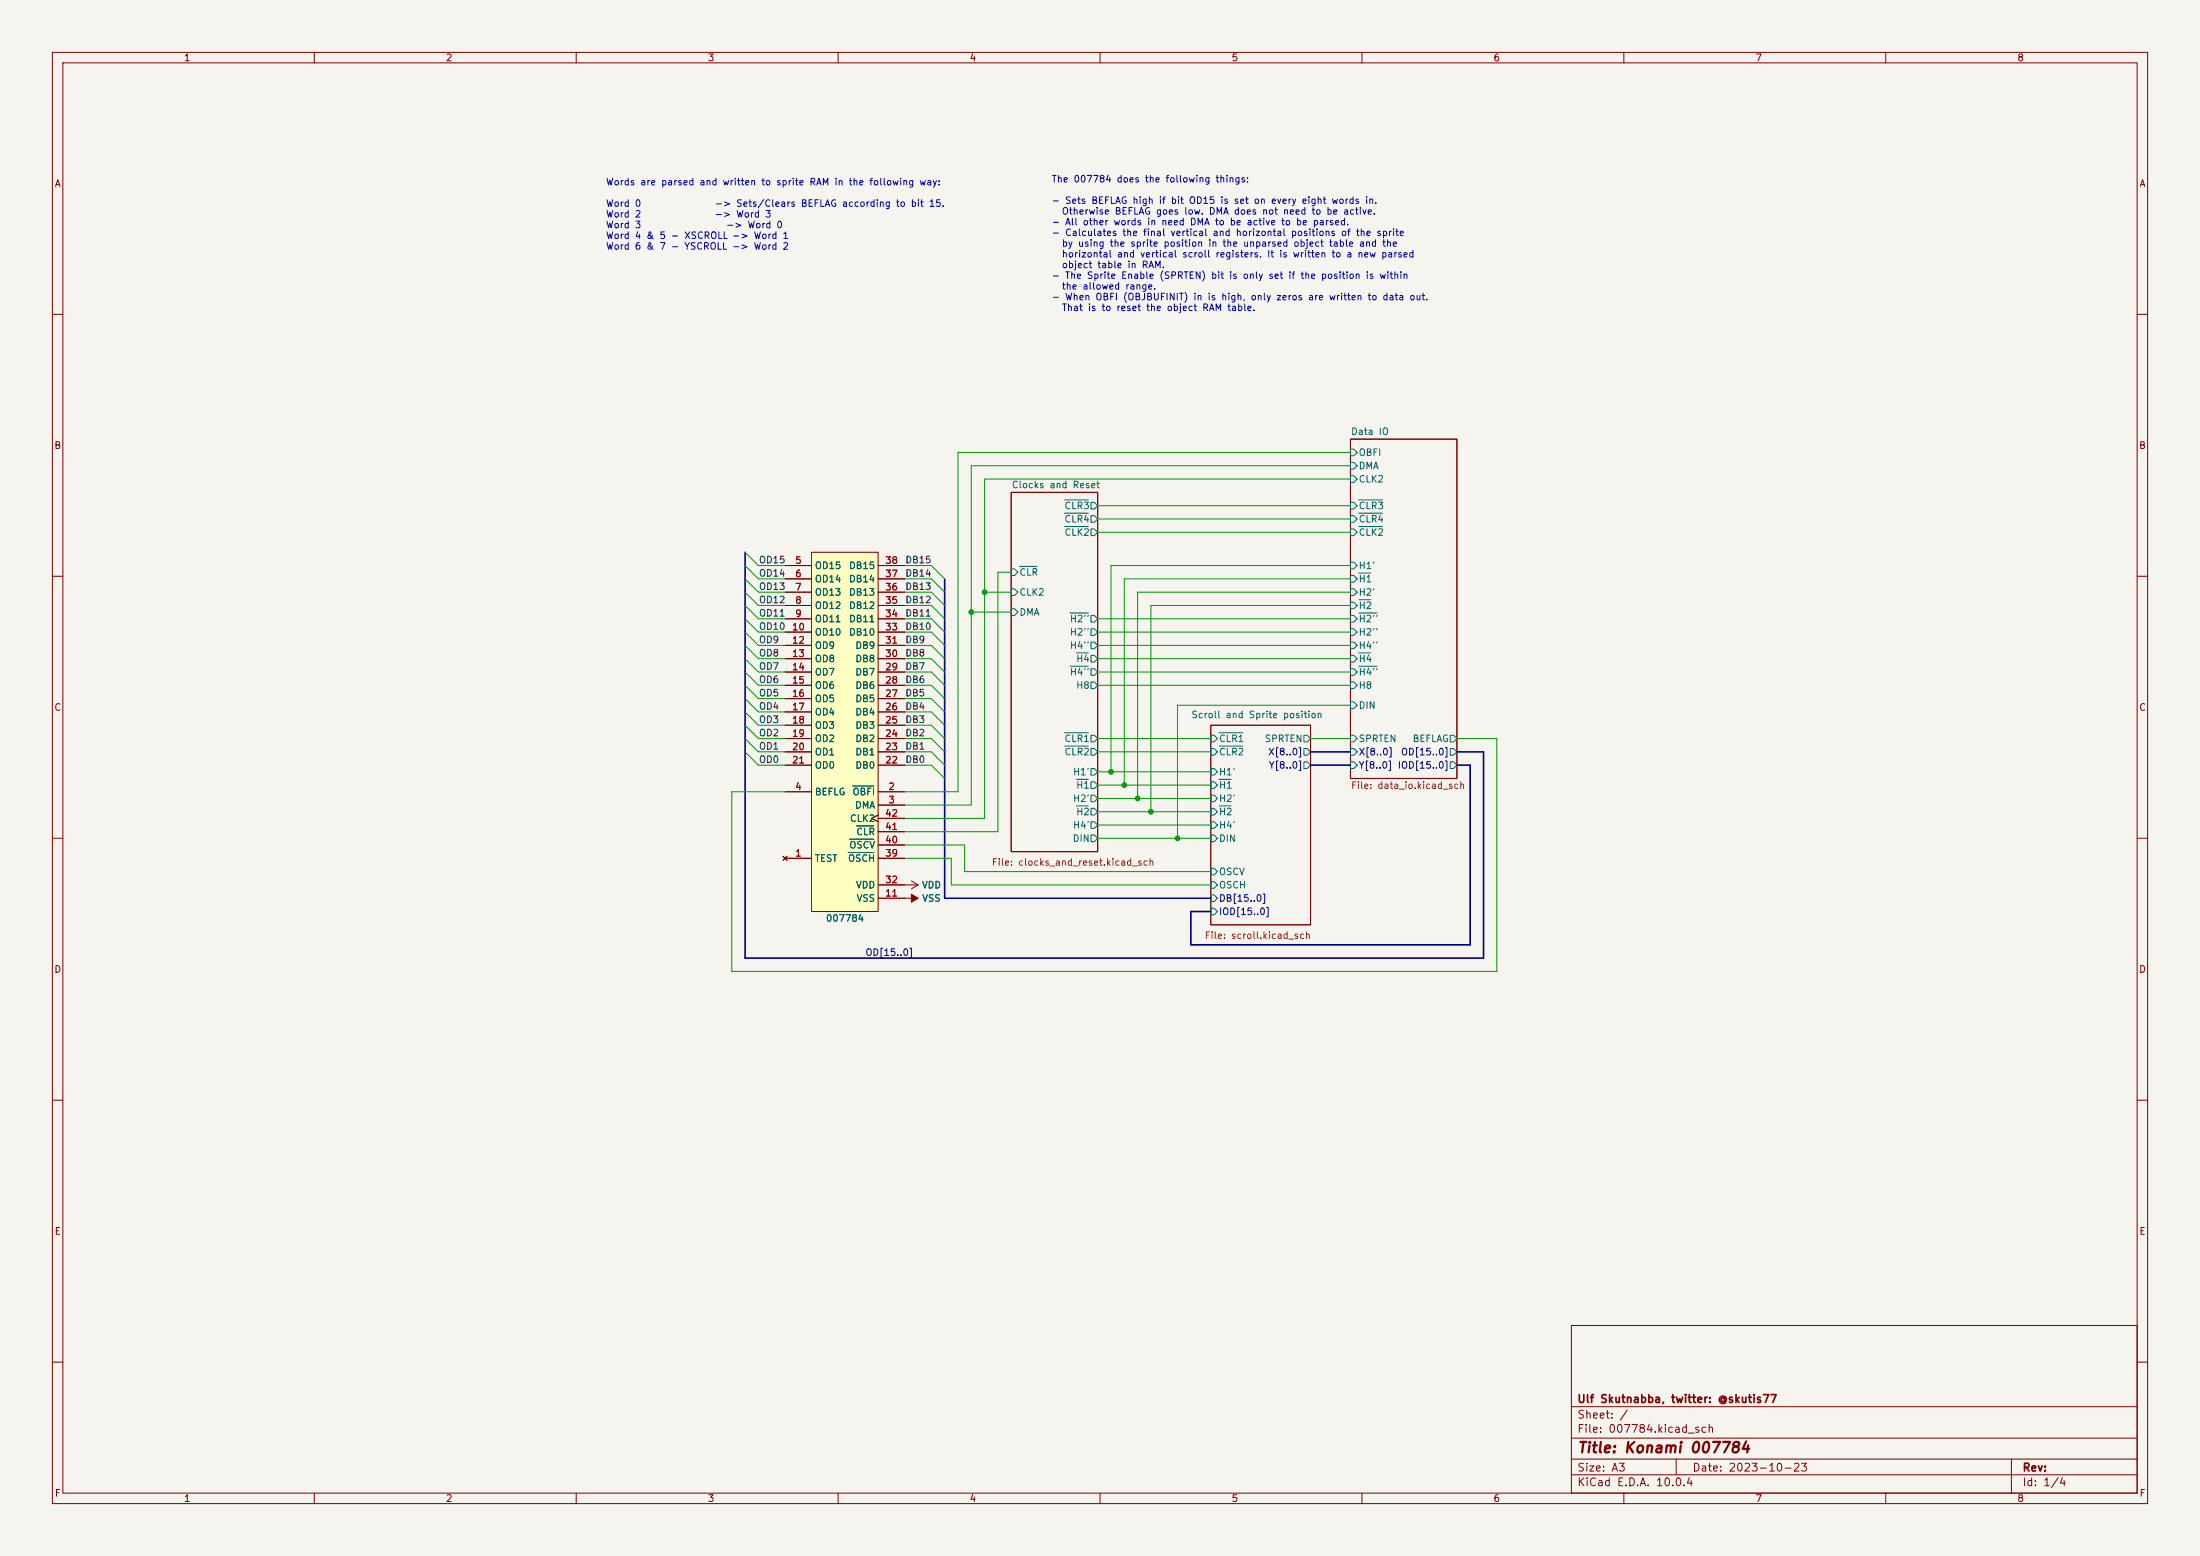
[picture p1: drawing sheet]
<svg xmlns="http://www.w3.org/2000/svg" width="420mm" height="297mm" viewBox="0 0 420 297" stroke-linecap="round" stroke-linejoin="round" font-family="sans-serif">
<path d="M0 0h420v297h-420z" fill="#f5f4ef" stroke="#f5f4ef" stroke-width=".19"/>
<g fill="none" stroke="#840000" stroke-width=".19">
<path d="M10 10h400v277h-400zM12 12h396v273h-396zM60 10v2M110 10v2M160 10v2M210 10v2M260 10v2M310 10v2M360 10v2M10 60h2M408 60h2M193 94h16.5v68.6h-16.5z"/>
<path d="M257.8 83.8h20.3v64.8h-20.3zM10 110h2M408 110h2M231.1 138.4h19.1v38.1h-19.1zM10 160h2M408 160h2M172.7 171.5h2.6M10 210h2M408 210h2M300 253h108v32h-108zM10 260h2M300 278.5h108"/>
<path d="M300 274.5h108M300 268.5h108M320 278.5v3M384 278.5v6.5M408 260h2M60 285v2M110 285v2M160 285v2M210 285v2M260 285v2M300 281.5h108M310 285v2"/>
<path d="M360 285v2"/>
</g>
<g fill="none" stroke="#006464" stroke-width=".19">
<path d="M203.2 98h4.6M203.2 95.4h4.6M208.3 98.4h.6l.6 .7-.6 .6h-.6zM208.3 95.9h.6l.6 .6-.6 .7h-.6zM257.8 98.4h.6l.7 .7-.7 .6h-.6zM257.8 90.8h.6l.7 .6-.7 .7h-.6zM257.8 85.7h.6l.7 .7-.7 .6h-.6zM257.8 88.3h.6l.7 .6-.7 .6h-.6zM257.8 95.9h.6l.7 .6-.7 .7h-.6zM259.4 98h4.5M259.4 95.4h4.5M193 108.6h.7l.6 .6-.6 .7h-.7z"/>
<path d="M193 112.4h.7l.6 .6-.6 .7h-.7zM193 116.2h.7l.6 .6-.6 .7h-.7zM194.6 108.1h3.3M203.2 100.5h4.6M204.3 117h3.5M208.3 101h.6l.6 .6-.6 .6h-.6zM208.3 117.5h.6l.6 .6-.6 .6h-.6zM257.8 112.4h.6l.7 .6-.7 .7h-.6zM257.8 107.3h.6l.7 .7-.7 .6h-.6zM257.8 109.9h.6l.7 .6-.7 .6h-.6zM257.8 117.5h.6l.7 .6-.7 .6h-.6zM257.8 114.9h.6l.7 .7-.7 .6h-.6z"/>
<path d="M257.8 101h.6l.7 .6-.7 .6h-.6zM259.4 100.5h4.5M259.4 117h3.5M259.4 109.4h2.3M259.4 114.5h2.3M203.2 139.9h4.6M204.3 127.2h3.5M205.5 124.6h2.3M208.3 125.1h.6l.6 .6-.6 .7h-.6zM208.3 120h.6l.6 .7-.6 .6h-.6zM208.3 122.6h.6l.6 .6-.6 .6h-.6zM208.3 127.6h.6l.6 .7-.6 .6h-.6z"/>
<path d="M208.3 130.2h.6l.6 .6-.6 .6h-.6zM232.7 139.9h4.6M257.8 125.1h.6l.7 .6-.7 .7h-.6zM257.8 134h.6l.7 .6-.7 .7h-.6zM257.8 122.6h.6l.7 .6-.7 .6h-.6zM257.8 120h.6l.7 .7-.7 .6h-.6zM257.8 127.6h.6l.7 .7-.7 .6h-.6zM257.8 130.2h.6l.7 .6-.7 .6h-.6zM259.4 124.6h2.3M259.4 127.2h3.5M203.2 142.4h4.6M205.5 148.8h2.3"/>
<path d="M205.5 153.8h2.3M208.3 156.8h.6l.6 .7-.6 .6h-.6zM208.3 151.8h.6l.6 .6-.6 .6h-.6zM208.3 154.3h.6l.6 .6-.6 .7h-.6zM208.3 146.7h.6l.6 .6-.6 .7h-.6zM208.3 149.2h.6l.6 .7-.6 .6h-.6zM208.3 140.3h.6l.6 .7-.6 .6h-.6zM208.3 142.9h.6l.6 .6-.6 .6h-.6zM208.3 159.4h.6l.6 .6-.6 .7h-.6zM231.1 140.3h.7l.6 .7-.6 .6h-.7zM231.1 149.2h.7l.6 .7-.6 .6h-.7zM231.1 156.8h.7l.6 .7-.6 .6h-.7z"/>
<path d="M231.1 154.3h.7l.6 .6-.6 .7h-.7zM231.1 159.4h.7l.6 .6-.6 .7h-.7zM231.1 142.9h.7l.6 .6-.6 .6h-.7zM231.1 151.8h.7l.6 .6-.6 .6h-.7zM231.1 146.7h.7l.6 .6-.6 .7h-.7zM232.7 148.8h2.3M232.7 153.8h2.3M232.7 142.4h4.6M248.9 140.3h.7l.6 .7-.6 .6h-.7zM248.9 145.4h.7l.6 .7-.6 .6h-.7zM248.9 142.9h.7l.6 .6-.6 .6h-.7zM257.8 142.9h.6l.7 .6-.7 .6h-.6z"/>
<path d="M257.8 145.4h.6l.7 .7-.7 .6h-.6zM257.8 140.3h.6l.7 .7-.7 .6h-.6zM276.9 140.3h.6l.6 .7-.6 .6h-.6zM276.9 142.9h.6l.6 .6-.6 .6h-.6zM276.9 145.4h.6l.6 .7-.6 .6h-.6zM231.1 173.4h.7l.6 .6-.6 .6h-.7zM231.1 168.3h.7l.6 .6-.6 .6h-.7zM231.1 165.7h.7l.6 .7-.6 .6h-.7zM231.1 170.8h.7l.6 .7-.6 .6h-.7z"/>
</g>
<path d="M174 170.7l1.3 .8-1.3 .7z" fill="#840000" stroke="#840000" stroke-width=".19"/>
<path d="M154.9 105.4h12.7v68.6h-12.7z" fill="#ffffc2"/>
<g fill="none" stroke="#840000" stroke-width=".19">
<path d="M149.9 108h5M149.9 110.5h5M149.9 113h5M149.9 115.6h5M149.9 118.1h5M154.9 105.4h12.7v68.6h-12.7zM167.6 108h5.1M167.6 110.5h5.1M167.6 113h5.1M167.6 115.6h5.1M167.6 118.1h5.1M149.9 120.7h5"/>
<path d="M149.9 123.2h5M149.9 125.7h5M149.9 128.3h5M149.9 130.8h5M149.9 133.4h5M149.9 135.9h5M149.9 138.4h5M167.6 120.7h5.1M167.6 123.2h5.1M167.6 125.7h5.1M167.6 128.3h5.1M167.6 130.8h5.1"/>
<path d="M167.6 133.4h5.1M167.6 135.9h5.1M167.6 138.4h5.1M149.9 151.1h5M149.9 141h5M149.9 143.5h5M149.9 146.1h5M167.6 155.6l-1.2 .6 1.2 .6M167.6 151.1h5.1M167.6 153.7h5.1M167.6 141h5.1M167.6 143.5h5.1"/>
<path d="M167.6 146.1h5.1M167.6 158.8h5.1M167.6 156.2h5.1M149.5 163.4l.7 .8M149.9 163.8h5M150.2 163.4l-.7 .8M167.6 163.8h5.1M167.6 171.5h5.1M167.6 168.9h7.7M167.6 161.3h5.1M174 168.1l1.3 .8M175.3 168.9l-1.3 .8"/>
</g>
<path d="M162.8 150h4M163.5 157.6h3.3M161.9 162.7h4.9M162.2 160.2h4.6" fill="none" stroke="#006464" stroke-width=".19"/>
<path d="M142.2 105.4v77.5h141v-39.4h-5.1M180.3 110.5v61h50.8M250.2 146.1h7.6M250.2 143.5h7.6M278.1 146.1h2.6v34.2h-53.4v-6.3h3.8" fill="none" stroke="#000084" stroke-width=".3"/>
<g fill="none" stroke="#009600" stroke-width=".19">
<path d="M209.5 96.5h48.3M209.5 99.1h48.3M257.8 86.4h-74.9v64.7h-10.2M257.8 91.4h-69.8v64.8h-15.3M257.8 88.9h-72.4v64.8h-12.7M142.2 115.6l2.6 2.5h5.1M142.2 118.1l2.6 2.6h5.1M142.2 105.4l2.6 2.6h5.1M142.2 108l2.6 2.5h5.1M142.2 110.5l2.6 2.5h5.1M142.2 113l2.6 2.6h5.1M172.7 118.1h5.1l2.5 2.6"/>
<path d="M172.7 108h5.1l2.5 2.5M172.7 110.5h5.1l2.5 2.5M172.7 113h5.1l2.5 2.6M172.7 115.6h5.1l2.5 2.5M185.4 116.8h7.6M188 113h5M193 109.2h-2.5v49.6h-17.8M209.5 118.1h48.3M209.5 101.6h48.3M257.8 108h-45.7v39.3M257.8 110.5h-43.2v39.4M257.8 113h-40.6v39.4"/>
<path d="M257.8 115.6h-38.1v39.3M142.2 138.4l2.6 2.6h5.1M142.2 135.9l2.6 2.5h5.1M142.2 130.8l2.6 2.6h5.1M142.2 133.4l2.6 2.5h5.1M142.2 120.7l2.6 2.5h5.1M142.2 128.3l2.6 2.5h5.1M142.2 123.2l2.6 2.5h5.1M142.2 125.7l2.6 2.6h5.1M172.7 120.7h5.1l2.5 2.5M172.7 138.4h5.1l2.5 2.6M172.7 133.4h5.1l2.5 2.5"/>
<path d="M172.7 135.9h5.1l2.5 2.5M172.7 123.2h5.1l2.5 2.5M172.7 130.8h5.1l2.5 2.6M172.7 125.7h5.1l2.5 2.6M172.7 128.3h5.1l2.5 2.5M209.5 120.7h48.3M209.5 123.2h48.3M209.5 130.8h48.3M209.5 125.7h48.3M209.5 128.3h48.3M257.8 134.6h-33v25.4M142.2 141l2.6 2.5h5.1"/>
<path d="M142.2 143.5l2.6 2.6h5.1M172.7 141h5.1l2.5 2.5M172.7 143.5h5.1l2.5 2.6M172.7 146.1h5.1l2.5 2.5M209.5 154.9h21.6M209.5 157.5h21.6M209.5 141h21.6M209.5 143.5h21.6M209.5 149.9h21.6M209.5 147.3h21.6M209.5 152.4h21.6M250.2 141h7.6"/>
<path d="M278.1 141h7.6v44.4h-146v-34.3h10.2M172.7 163.8h8.9v5.1h49.5M172.7 161.3h11.4v5.1h47M209.5 160h21.6"/>
</g>
<g fill="#009600" stroke="#009600" stroke-width=".19">
<circle cx="224.8" cy="160" r=".46"/>
<circle cx="219.7" cy="154.9" r=".46"/>
<circle cx="214.6" cy="149.9" r=".46"/>
<circle cx="217.2" cy="152.4" r=".46"/>
<circle cx="212.1" cy="147.3" r=".46"/>
<circle cx="185.4" cy="116.8" r=".46"/>
<circle cx="188" cy="113" r=".46"/>
</g>
<text font-size="2" fill="#840000" x="301" y="277.8">Title: Konami 007784</text>
<g font-size="1.5" fill="#840000">
<text x="301" y="268.1">Ulf Skutnabba, twitter: @skutis77</text>
<text x="301" y="273.8">File: 007784.kicad_sch</text>
<text x="301" y="271.1">Sheet: /</text>
<text x="301" y="281.2">Size: A3</text>
<text x="323" y="281.2">Date: 2023-10-23</text>
<text x="386" y="281.2">Rev:</text>
<text x="301" y="284">KiCad E.D.A. 10.0.4</text>
<text x="386" y="284">Id: 1/4</text>
</g>
<g font-size="1.3" fill="#840000">
<text x="35" y="12">1</text>
<text x="85" y="12">2</text>
<text x="135" y="12">3</text>
<text x="185" y="12">4</text>
<text x="235" y="12">5</text>
<text x="285" y="12">6</text>
<text x="335" y="12">7</text>
<text x="385" y="12">8</text>
<text x="10.3" y="36">A</text>
<text x="408.3" y="36">A</text>
<text x="10.3" y="86">B</text>
<text x="408.2" y="86">B</text>
<text x="10.3" y="136">C</text>
<text x="408.2" y="136">C</text>
<text x="10.3" y="186">D</text>
<text x="408.2" y="186">D</text>
<text x="10.3" y="236">E</text>
<text x="408.3" y="236">E</text>
<text x="10.3" y="286">F</text>
<text x="35" y="287">1</text>
<text x="85" y="287">2</text>
<text x="135" y="287">3</text>
<text x="185" y="287">4</text>
<text x="235" y="287">5</text>
<text x="285" y="287">6</text>
<text x="335" y="287">7</text>
<text x="385" y="287">8</text>
<text x="408.3" y="286">F</text>
</g>
<g font-size="1.3" fill="#0000c2">
<text x="115.6" y="35.7">Words are parsed and written to sprite RAM in the following way:</text>
<text x="200.7" y="35.1">The 007784 does the following things:</text>
<text x="115.6" y="39.8">Word 0</text>
<text x="115.6" y="41.8">Word 2</text>
<text x="136.3" y="39.8">-&gt; Sets/Clears BEFLAG according to bit 15.</text>
<text x="136.3" y="41.8">-&gt; Word 3</text>
<text x="200.7" y="39.2">- Sets BEFLAG high if bit OD15 is set on every eight words in.</text>
<text x="202.6" y="41.3">Otherwise BEFLAG goes low. DMA does not need to be active.</text>
<text x="115.6" y="43.9">Word 3</text>
<text x="115.6" y="45.9">Word 4 &amp; 5 - XSCROLL -&gt; Word 1</text>
<text x="115.6" y="48">Word 6 &amp; 7 - YSCROLL -&gt; Word 2</text>
<text x="138.5" y="43.9">-&gt; Word 0</text>
<text x="200.7" y="43.3">- All other words in need DMA to be active to be parsed.</text>
<text x="200.7" y="45.4">- Calculates the final vertical and horizontal positions of the sprite</text>
<text x="202.6" y="47.4">by using the sprite position in the unparsed object table and the</text>
<text x="200.7" y="53.5">- The Sprite Enable (SPRTEN) bit is only set if the position is within</text>
<text x="202.6" y="49.4">horizontal and vertical scroll registers. It is written to a new parsed</text>
<text x="202.6" y="51.5">object table in RAM.</text>
<text x="200.7" y="57.6">- When OBFI (OBJBUFINIT) in is high, only zeros are written to data out.</text>
<text x="202.6" y="55.6">the allowed range.</text>
<text x="202.6" y="59.7">That is to reset the object RAM table.</text>
</g>
<g font-size="1.3" fill="#006464">
<text x="257.8" y="83.3">Data IO</text>
<text x="259.3" y="87.3">OBFI</text>
<text x="259.3" y="89.9">DMA</text>
<text x="193" y="93.5">Clocks and Reset</text>
<text x="259.3" y="92.4">CLK2</text>
<text x="203.1" y="100">CLR4</text>
<text x="203.1" y="97.5">CLR3</text>
<text x="259.3" y="100">CLR4</text>
<text x="259.3" y="97.5">CLR3</text>
<text x="203.1" y="102.6">CLK2</text>
<text x="259.3" y="102.6">CLK2</text>
<text x="155.4" y="108.9">OD15</text>
<text x="155.4" y="111.5">OD14</text>
<text x="162" y="111.5">DB14</text>
<text x="162" y="108.9">DB15</text>
<text x="194.5" y="110.2">CLR</text>
<text x="259.3" y="108.9">H1'</text>
<text x="259.3" y="111.5">H1</text>
<text x="155.4" y="114">OD13</text>
<text x="155.4" y="116.5">OD12</text>
<text x="155.4" y="119.1">OD11</text>
<text x="162" y="119.1">DB11</text>
<text x="162" y="116.5">DB12</text>
<text x="162" y="114">DB13</text>
<text x="194.5" y="114">CLK2</text>
<text x="194.5" y="117.8">DMA</text>
<text x="204.1" y="119.1">H2''</text>
<text x="259.3" y="114">H2'</text>
<text x="259.3" y="119.1">H2''</text>
<text x="259.3" y="116.5">H2</text>
<text x="155.4" y="121.6">OD10</text>
<text x="155.4" y="124.2">OD9</text>
<text x="162" y="121.6">DB10</text>
<text x="163.2" y="124.2">DB9</text>
<text x="204.1" y="121.6">H2''</text>
<text x="204.1" y="124.2">H4''</text>
<text x="259.3" y="124.2">H4''</text>
<text x="259.3" y="121.6">H2''</text>
<text x="155.4" y="126.7">OD8</text>
<text x="155.4" y="129.2">OD7</text>
<text x="155.4" y="131.8">OD6</text>
<text x="163.2" y="131.8">DB6</text>
<text x="163.2" y="129.2">DB7</text>
<text x="163.2" y="126.7">DB8</text>
<text x="204.1" y="129.2">H4''</text>
<text x="205.3" y="126.7">H4</text>
<text x="205.3" y="131.8">H8</text>
<text x="259.3" y="126.7">H4</text>
<text x="259.3" y="129.2">H4''</text>
<text x="259.3" y="131.8">H8</text>
<text x="155.4" y="134.3">OD5</text>
<text x="155.4" y="136.9">OD4</text>
<text x="163.2" y="136.9">DB4</text>
<text x="163.2" y="134.3">DB5</text>
<text x="227.3" y="137.4">Scroll and Sprite position</text>
<text x="259.3" y="135.6">DIN</text>
<text x="155.4" y="139.4">OD3</text>
<text x="155.4" y="141.9">OD2</text>
<text x="163.2" y="141.9">DB2</text>
<text x="163.2" y="139.4">DB3</text>
<text x="203.1" y="141.9">CLR1</text>
<text x="232.6" y="141.9">CLR1</text>
<text x="241.3" y="141.9">SPRTEN</text>
<text x="259.3" y="141.9">SPRTEN</text>
<text x="269.6" y="141.9">BEFLAG</text>
<text x="155.4" y="144.5">OD1</text>
<text x="155.4" y="147">OD0</text>
<text x="163.2" y="147">DB0</text>
<text x="163.2" y="144.5">DB1</text>
<text x="203.1" y="144.5">CLR2</text>
<text x="204.7" y="148.3">H1'</text>
<text x="232.6" y="144.5">CLR2</text>
<text x="232.6" y="148.3">H1'</text>
<text x="155.4" y="152.1">BEFLG</text>
<text x="162.6" y="152.1">OBFI</text>
<text x="163.1" y="154.6">DMA</text>
<text x="204.7" y="153.4">H2'</text>
<text x="205.3" y="155.9">H2</text>
<text x="205.3" y="150.8">H1</text>
<text x="232.6" y="150.8">H1</text>
<text x="232.6" y="155.9">H2</text>
<text x="232.6" y="153.4">H2'</text>
<text x="162.2" y="157.2">CLK2</text>
<text x="163.4" y="159.7">CLR</text>
<text x="204.7" y="161">DIN</text>
<text x="204.7" y="158.5">H4'</text>
<text x="232.6" y="158.5">H4'</text>
<text x="232.6" y="161">DIN</text>
<text x="155.4" y="164.8">TEST</text>
<text x="161.8" y="164.8">OSCH</text>
<text x="162" y="162.3">OSCV</text>
<text x="232.6" y="167.3">OSCV</text>
<text x="163.3" y="169.9">VDD</text>
<text x="163.4" y="172.4">VSS</text>
<text x="175.9" y="169.9">VDD</text>
<text x="175.9" y="172.4">VSS</text>
<text x="232.6" y="169.9">OSCH</text>
<text x="157.6" y="176.2">007784</text>
</g>
<g font-size="1.3" fill="#0f0f0f">
<text x="144.8" y="107.8">OD15</text>
<text x="172.7" y="107.8">DB15</text>
<text x="144.8" y="110.4">OD14</text>
<text x="144.8" y="112.9">OD13</text>
<text x="172.7" y="110.4">DB14</text>
<text x="172.7" y="112.9">DB13</text>
<text x="144.8" y="118">OD11</text>
<text x="144.8" y="115.4">OD12</text>
<text x="172.7" y="118">DB11</text>
<text x="172.7" y="115.4">DB12</text>
<text x="144.8" y="120.5">OD10</text>
<text x="144.8" y="123.1">OD9</text>
<text x="144.8" y="125.6">OD8</text>
<text x="172.7" y="123.1">DB9</text>
<text x="172.7" y="120.5">DB10</text>
<text x="172.7" y="125.6">DB8</text>
<text x="144.8" y="130.7">OD6</text>
<text x="144.8" y="128.1">OD7</text>
<text x="172.7" y="128.1">DB7</text>
<text x="172.7" y="130.7">DB6</text>
<text x="144.8" y="135.8">OD4</text>
<text x="144.8" y="133.2">OD5</text>
<text x="172.7" y="133.2">DB5</text>
<text x="172.7" y="135.8">DB4</text>
<text x="144.8" y="138.3">OD3</text>
<text x="144.8" y="143.4">OD1</text>
<text x="144.8" y="140.8">OD2</text>
<text x="172.7" y="140.8">DB2</text>
<text x="172.7" y="138.3">DB3</text>
<text x="172.7" y="143.4">DB1</text>
<text x="144.8" y="145.9">OD0</text>
<text x="172.7" y="145.9">DB0</text>
</g>
<g font-size="1.3" fill="#a90000">
<text x="151.7" y="107.9">5</text>
<text x="168.9" y="107.9">38</text>
<text x="151.7" y="110.5">6</text>
<text x="151.7" y="113">7</text>
<text x="168.9" y="113">36</text>
<text x="168.9" y="110.5">37</text>
<text x="151.7" y="115.5">8</text>
<text x="151.7" y="118.1">9</text>
<text x="168.9" y="118.1">34</text>
<text x="168.9" y="115.5">35</text>
<text x="151.1" y="120.6">10</text>
<text x="151.1" y="123.2">12</text>
<text x="151.1" y="125.7">13</text>
<text x="168.9" y="125.7">30</text>
<text x="168.9" y="123.2">31</text>
<text x="168.9" y="120.6">33</text>
<text x="151.1" y="128.2">14</text>
<text x="151.1" y="130.8">15</text>
<text x="168.9" y="130.8">28</text>
<text x="168.9" y="128.2">29</text>
<text x="151.1" y="133.3">16</text>
<text x="151.1" y="135.9">17</text>
<text x="168.9" y="135.9">26</text>
<text x="168.9" y="133.3">27</text>
<text x="151.1" y="138.4">18</text>
<text x="151.1" y="140.9">19</text>
<text x="151.1" y="143.5">20</text>
<text x="168.9" y="143.5">23</text>
<text x="168.9" y="140.9">24</text>
<text x="168.9" y="138.4">25</text>
<text x="151.1" y="146">21</text>
<text x="168.9" y="146">22</text>
<text x="151.7" y="151.1">4</text>
<text x="169.5" y="151.1">2</text>
<text x="169.5" y="153.6">3</text>
<text x="168.9" y="161.3">40</text>
<text x="168.9" y="158.7">41</text>
<text x="168.9" y="156.2">42</text>
<text x="151.7" y="163.8">1</text>
<text x="168.9" y="163.8">39</text>
<text x="168.9" y="171.4">11</text>
<text x="168.9" y="168.9">32</text>
</g>
<g font-size="1.3" fill="#000084">
<text x="242" y="144.5">X[8..0]</text>
<text x="242.1" y="147">Y[8..0]</text>
<text x="259.3" y="144.5">X[8..0]</text>
<text x="259.3" y="147">Y[8..0] IOD[15..0]</text>
<text x="267.3" y="144.5">OD[15..0]</text>
<text x="232.6" y="172.4">DB[15..0]</text>
<text x="232.6" y="175">IOD[15..0]</text>
<text x="165.1" y="182.8">OD[15..0]</text>
</g>
<g font-size="1.3" fill="#725600">
<text x="257.8" y="150.9">File: data_io.kicad_sch</text>
<text x="189.2" y="165.5">File: clocks_and_reset.kicad_sch</text>
<text x="229.9" y="179.5">File: scroll.kicad_sch</text>
</g>
</svg>
